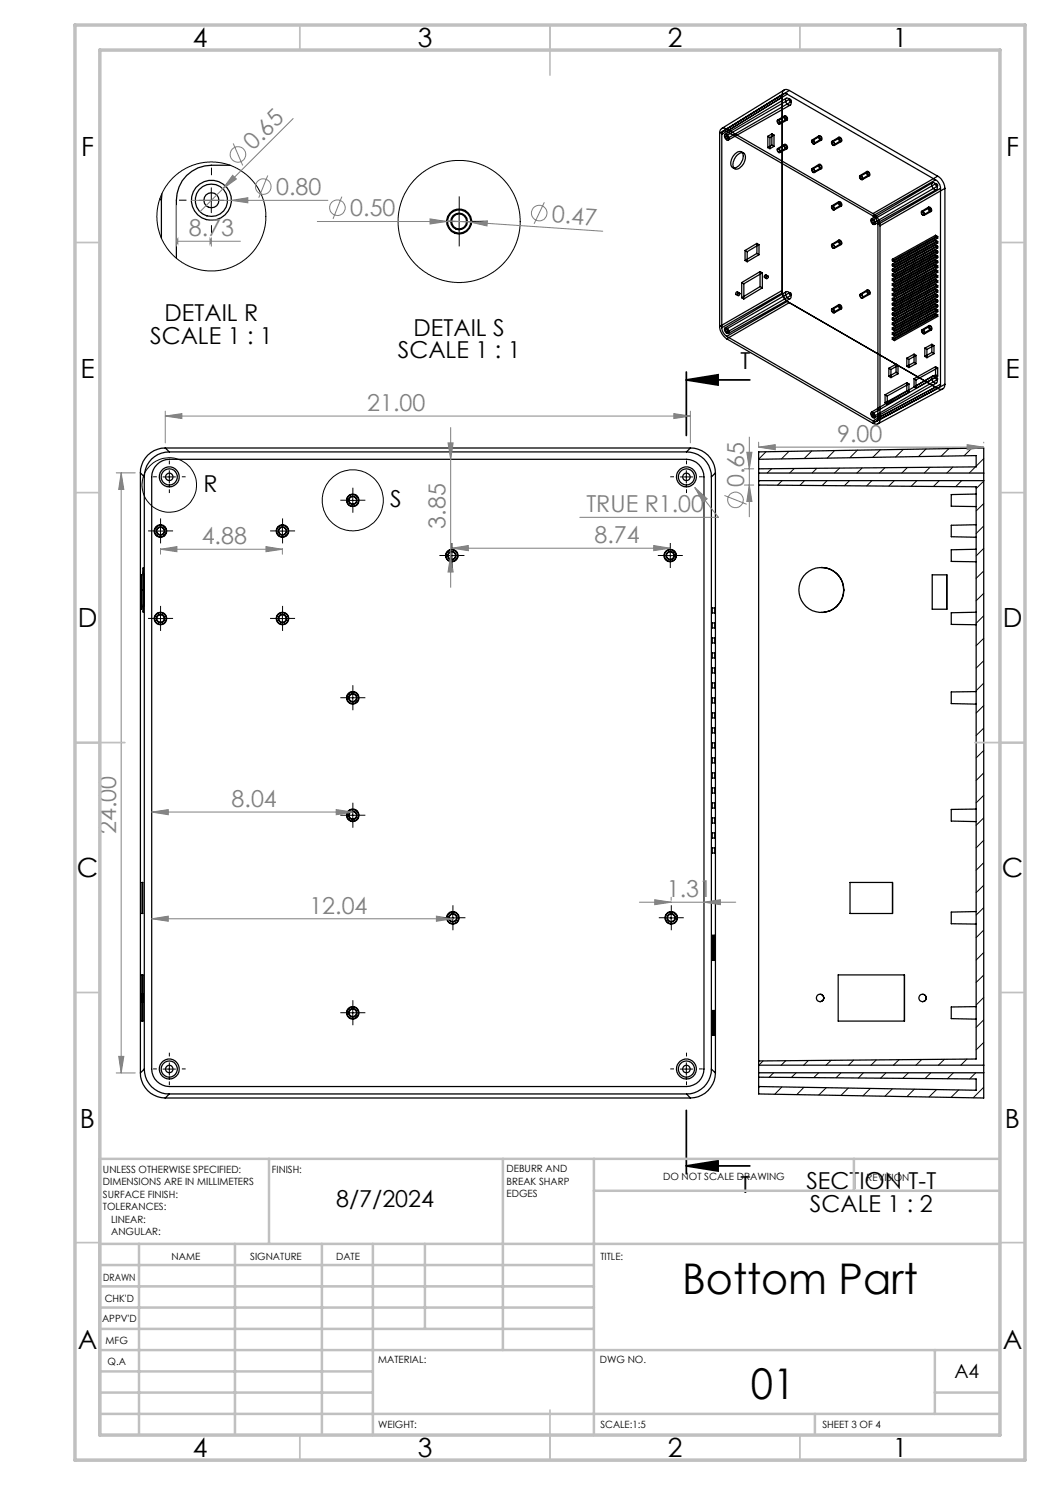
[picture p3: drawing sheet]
<svg xmlns="http://www.w3.org/2000/svg" width="210mm" height="297mm" viewBox="0 0 210 297" stroke-linecap="round" stroke-linejoin="round" font-family="sans-serif">
<g fill="none" stroke="#000" stroke-width=".25">
<path d="M156.4 18.9v39.2M156.4 18.9l-12.5 7.7M156.5 19.4l-12.1 7.5M156.5 19.4v39.2M156.7 18.8l-12.1 7.4M156.8 18l-12.5 7.7M157.2 19.6l-12.2 7.3M157.3 19.6a.98 .98 0 0 1 .7 1.5 .92 .92 0 0 1-.7-1.5zM157.4 18.8a.6 .6 0 0 0-.7 0 .6 .6 0 0 0-.2 .6M157.4 18.8l29.7 17.2M157.4 18.8l-12.1 7.5M157.9 18.1a.88 .88 0 0 0-1-.1 .88 .88 0 0 0-.5 .9"/>
<path d="M157.9 18.1l29.6 17.1M157.9 18.1l-12.6 7.7M157.9 19.8a.28 .28 0 0 1 .3 .2 .28 .28 0 0 1-.1 .4l-.2-.3zM157.9 19.8l-12.7 7.4M32 39.8l.3 .2M32.4 38.7l-.1 1.3M46 33.1h-3.7a7 7 0 0 0-7 6.9v11.6M143.9 26.6v38.7M144.4 26.9v38.6M145 26.9a.68 .68 0 0 1 .7 .4 .68 .68 0 0 1-.1 .7 .8 .8 0 0 1-.6-1.1zM145.2 27.2a.3 .3 0 0 1 .3 .2 .3 .3 0 0 1-.1 .3l-.2-.2zM145.3 25.8a.86 .86 0 0 0-1-.1 .86 .86 0 0 0-.4 .9"/>
<path d="M145.3 26.3a.6 .6 0 0 0-.7-.1 .6 .6 0 0 0-.2 .7M145.3 25.8l29.3 16.9M145.3 26.3l29.3 16.9M146.5 33.5l.5 .3M146.9 30.9a1.05 1.05 0 0 1 1.6-.3 2.4 2.4 0 0 1-1.8 3 1.13 1.13 0 0 1-.4-1.7zM147.3 31.1a1.05 1.05 0 0 1 1.6-.3 2.34 2.34 0 0 1-1.8 3 1.32 1.32 0 0 1-.2-1.9zM148.3 30.4l.4 .2M153.6 29.5l.4 .2M153.6 27.3v2.2M153.6 27.3l.4 .2M154 27.5v2.2M154.4 26.8l.4 .2"/>
<path d="M154.4 26.8v2.2M154.4 29l.4 .3M154.4 29l-.8 .5M154.4 26.8l-.8 .5M154.8 27v2.3M154.8 29.3l-.8 .4M154.8 27l-.8 .5M155.4 24.1a.43 .43 0 0 1 .6 .2 .43 .43 0 0 1-.1 .5l-.4-.2zM155.5 29.7a.46 .46 0 0 1 .5 .3 .46 .46 0 0 1-.1 .5 .58 .58 0 0 1-.4-.8zM155.5 29.9a.33 .33 0 0 1 .4 .1 .33 .33 0 0 1-.1 .4l-.2-.2zM155.5 24.2a.33 .33 0 0 1 .4 .1 .33 .33 0 0 1-.1 .4l-.2-.2zM156.9 28.9a.5 .5 0 0 1 .5 .3 .5 .5 0 0 1-.1 .6 .63 .63 0 0 1-.4-.9z"/>
<path d="M156.9 23.2a.5 .5 0 0 1 .5 .3 .5 .5 0 0 1-.1 .6 .63 .63 0 0 1-.4-.9zM156.9 23.2l-1.4 .8M156.9 28.9l-1.4 .8M157 29.1a.25 .25 0 0 1 .3 .1 .25 .25 0 0 1-.1 .4zM157 23.4a.25 .25 0 0 1 .3 .1 .25 .25 0 0 1-.1 .3zM157 23.3l-1.4 .8M157 29l-1.4 .8M157.3 23.8l-1.4 .9M157.3 29.6l-1.4 .8M157.4 24l-1.4 .8M157.4 29.7l-1.4 .8M158 21l-12.3 7"/>
<path d="M158.2 20.4l-12.7 7.3M162.4 33.7a.46 .46 0 0 1 .5 .3 .46 .46 0 0 1-.2 .5 .58 .58 0 0 1-.3-.8zM162.4 28a.46 .46 0 0 1 .5 .3 .46 .46 0 0 1-.2 .5 .58 .58 0 0 1-.3-.8zM162.4 28.1a.29 .29 0 0 1 .4 .2 .29 .29 0 0 1-.2 .4zM162.4 33.9a.29 .29 0 0 1 .4 .1 .29 .29 0 0 1-.2 .4zM163.7 27.2a.47 .47 0 0 1 .6 .2 .47 .47 0 0 1-.1 .6l-.4-.2zM163.7 32.9a.47 .47 0 0 1 .6 .2 .47 .47 0 0 1-.1 .7l-.4-.3zM163.8 32.9l-1.4 .8M163.8 27.2l-1.4 .8M163.9 27.3a.27 .27 0 0 1 .3 .2 .27 .27 0 0 1-.2 .3l-.2-.4zM163.9 33a.27 .27 0 0 1 .3 .2 .27 .27 0 0 1-.2 .3l-.2-.3zM163.9 27.3l-1.4 .8"/>
<path d="M163.9 33l-1.4 .8M164.2 27.8l-1.4 .9M164.2 33.5l-1.4 .9M164.3 33.7l-1.4 .8M164.3 28l-1.4 .8M166.3 28.4a.43 .43 0 0 1 .5 .1 .43 .43 0 0 1-.1 .6l-.4-.4zM166.4 28.4a.3 .3 0 0 1 .4 .2 .3 .3 0 0 1-.2 .4l-.2-.3zM167.7 27.5a.46 .46 0 0 1 .6 .2 .46 .46 0 0 1-.2 .6l-.3-.2zM167.8 27.4l-1.4 .9M167.9 27.6a.3 .3 0 0 1 .3 .2 .3 .3 0 0 1-.1 .3l-.2-.2zM167.9 27.6l-1.5 .8M168.2 28.1l-1.4 .9"/>
<path d="M168.3 28.3l-1.5 .8M171.9 35.2a.43 .43 0 0 1 .6 .2 .43 .43 0 0 1-.2 .5l-.4-.3zM172 35.2a.3 .3 0 0 1 .4 .2 .3 .3 0 0 1-.2 .4l-.2-.3zM173.3 34.4a.5 .5 0 0 1 .6 .2 .5 .5 0 0 1-.1 .6 .64 .64 0 0 1-.5-.8zM173.4 34.3l-1.4 .8M173.4 34.5a.29 .29 0 0 1 .4 .1 .29 .29 0 0 1-.1 .4l-.3-.3zM173.5 34.5l-1.5 .7M173.8 35l-1.4 .8M173.9 35.1l-1.5 .8M186.5 36.6a.86 .86 0 0 1 .8 .4 .86 .86 0 0 1 0 .9 .91 .91 0 0 1-.8-1.3zM186.5 36.5l-12.2 7.3M187.1 36a2.15 2.15 0 0 1 1 1.7"/>
<path d="M187.1 36l-12.5 7.2M187.2 36.7a.3 .3 0 0 1 .3 .2 .3 .3 0 0 1-.1 .3l-.2-.1zM187.2 36.7l-12.8 7.4M187.3 37.9l-12.4 7M187.5 37.2l-12.7 7.4M187.5 35.2a3.1 3.1 0 0 1 1.5 2.5M187.5 35.2l-12.9 7.5M188.1 37.7v39.2M188.1 37.7l-12.5 7.2M189 37.7v39.2M189 37.7l-13 7.5M32.3 40v7.6"/>
<path d="M147.2 58.9l.4 .2M147.2 58.5l.1-.1a.23 .23 0 0 1 .2 .3 .23 .23 0 0 1-.4 .1zM147.5 58.4l.4 .2M147.7 58.7l.1-.1a.29 .29 0 0 1 .1 .4 .29 .29 0 0 1-.3 .1zM148.3 59.5l.5 .3M148.3 56.5v3M148.3 56.5l.5 .3M148.8 56.8v3M149 52.1l.4 .2M149 50.1v2M149 50.1l.4 .2M149.4 50.3v2"/>
<path d="M151.4 48.7l.4 .2M151.4 48.7v2M151.4 50.7l.4 .2M151.4 50.7l-2.4 1.4M151.4 48.7l-2.4 1.4M151.8 48.9l-2.4 1.4M151.8 48.9v2M151.8 50.9l-2.4 1.4M152 54.3l-3.7 2.2M152 54.3l.5 .3M152 54.3v3M152 57.3l.5 .3"/>
<path d="M152 57.3l-3.7 2.2M152.5 54.6l-3.7 2.2M152.5 54.6v3M152.5 57.6l-3.7 2.2M152.9 55.5l.4 .2M153 55.1l.1-.1a.24 .24 0 0 1 .1 .3 .24 .24 0 0 1-.4 0zM153.2 55l.4 .2M153.4 55.3l.1-.1a.24 .24 0 0 1 .1 .4 .24 .24 0 0 1-.4 0zM156.4 58.1a3.1 3.1 0 0 0 1.5 2.4l-12.6 7.3M156.4 58.1l-12.5 7.2M156.5 58.6a2.15 2.15 0 0 0 .9 1.7M156.5 58.6l-12.1 6.9"/>
<path d="M157.1 58.5a.82 .82 0 0 1 1 .2 .82 .82 0 0 1 0 1 .9 .9 0 0 1-1-1.2zM157.2 58.3l-12.2 7.3M157.9 58.6a.29 .29 0 0 1 .3 .1 .29 .29 0 0 1 0 .4l-.3-.3zM157.9 58.5l-12.7 7.4M158 59.7l-12.3 7M158.2 59.1l-12.7 7.3M166.3 48.9a.43 .43 0 0 1 .5 .2 .43 .43 0 0 1-.1 .6l-.3-.2zM166.3 41.3a.43 .43 0 0 1 .5 .2 .43 .43 0 0 1-.1 .5l-.3-.2zM166.4 41.3a.29 .29 0 0 1 .4 .2 .29 .29 0 0 1-.2 .4zM166.4 49a.35 .35 0 0 1 .4 .2 .35 .35 0 0 1-.1 .4l-.3-.2zM167.7 40.4a.46 .46 0 0 1 .6 .2 .46 .46 0 0 1-.2 .6l-.3-.2zM167.8 48a.57 .57 0 0 1 .4 .9 .6 .6 0 0 1-.4-.9z"/>
<path d="M167.8 48l-1.4 .9M167.8 40.3l-1.4 .9M167.9 48.2a.28 .28 0 0 1 .3 .2 .28 .28 0 0 1-.1 .3l-.2-.2zM167.9 40.5a.27 .27 0 0 1 .3 .2 .27 .27 0 0 1-.2 .3l-.2-.4zM167.9 40.5l-1.5 .8M167.9 48.2l-1.5 .8M168.2 41l-1.4 .9M168.2 48.7l-1.4 .9M168.3 48.9l-1.5 .8M168.3 41.2l-1.5 .8M172 58.9a.43 .43 0 0 1 .5 .2 .43 .43 0 0 1-.1 .6l-.3-.3zM172 59a.33 .33 0 0 1 .4 .1 .33 .33 0 0 1 0 .4l-.3-.2z"/>
<path d="M173.4 58.1a.47 .47 0 0 1 .5 .2 .47 .47 0 0 1-.1 .6l-.3-.3zM173.4 58l-1.4 .8M173.5 58.1a.28 .28 0 0 1 .4 .2 .28 .28 0 0 1-.2 .4l-.2-.2zM173.5 58.1l-1.4 .8M173.8 58.7l-1.4 .8M174 58.8l-1.5 .8M174.3 43.8a.69 .69 0 0 1 .6 .4 .69 .69 0 0 1-.1 .7 .79 .79 0 0 1-.5-1.1zM174.4 44.1a.27 .27 0 0 1 .4 .2 .27 .27 0 0 1-.2 .3l-.2-.4zM174.6 42.7a2.85 2.85 0 0 1 1.4 2.5M174.6 43.2a2.14 2.14 0 0 1 1 1.7M175.6 44.9v38.7M176 45.2v38.6"/>
<path d="M178.5 51.9v.3M178.5 52.8v.4M178.5 53.8v.3M178.5 54.8v.3M178.5 55.8v.3M178.5 56.8v.3M178.5 57.7v.4M178.5 58.7v.4M178.5 59.7v.3M178.5 55.8l.4 .2M178.5 52.2l.4 .2M178.5 53.2l.4 .2"/>
<path d="M178.5 58.1l.4 .2M178.5 57.7l.4 .3M178.5 57.1l.4 .2M178.5 59.7l.4 .2M178.5 56.1l.4 .3M178.5 55.1l.4 .3M178.5 54.8l.4 .3M178.5 56.8l.4 .2M178.5 54.1l.4 .3M178.5 53.8l.4 .3M178.5 52.8l.4 .3M178.5 51.9l.4 .2"/>
<path d="M178.5 59.1l.4 .2M178.5 58.7l.4 .3M178.9 52.1v.3M178.9 53.1v.3M178.9 54.1v.3M178.9 55.1v.3M178.9 56v.4M178.9 57v.3M178.9 58v.3M178.9 59v.3M178.9 59.9v.4M184.3 42.3a.43 .43 0 0 1 .5 .2 .43 .43 0 0 1-.1 .6l-.3-.2z"/>
<path d="M184.4 42.4a.35 .35 0 0 1 .3 .2 .35 .35 0 0 1 0 .4l-.3-.2zM185.7 41.5a.5 .5 0 0 1 .5 .2 .5 .5 0 0 1 0 .6 .64 .64 0 0 1-.5-.8zM185.7 41.4l-1.4 .9M185.8 41.6a.3 .3 0 0 1 .3 .2 .3 .3 0 0 1 0 .3l-.3-.2zM185.8 41.6l-1.4 .8M186.1 42.1l-1.4 .9M186.2 42.3l-1.4 .8M187.1 47.1v.3M187.1 48v.4M187.1 49v.4M187.1 50v.3M187.1 51v.3"/>
<path d="M187.1 52v.3M187.1 52.9v.4M187.1 53.9v.3M187.1 54.9v.3M187.1 55.9v.3M187.1 56.8v.4M187.1 57.8v.4M187.1 58.8v.3M187.1 59.8v.3M187.1 47.1l-8.6 4.8M187.1 47.4l-8.6 4.8M187.1 48l-8.6 4.8"/>
<path d="M187.1 59.8l.4 .2M187.1 58.8l.4 .3M187.1 57.8l.4 .3M187.1 57.2l.4 .2M187.1 56.8l.4 .3M187.1 56.2l.4 .2M187.1 59.1l.4 .3M187.1 55.9l.4 .2M187.1 58.2l.4 .2M187.1 54.9l.4 .2M187.1 54.2l.4 .3M187.1 48.4l-8.6 4.8"/>
<path d="M187.1 49l-8.6 4.8M187.1 53.9l.4 .2M187.1 49.4l-8.6 4.7M187.1 50l-8.6 4.8M187.1 50.3l-8.6 4.8M187.1 51l-8.6 4.8M187.1 51.3l-8.6 4.8M187.1 52l-8.6 4.8M187.1 52.9l.4 .3M187.1 53.3l.4 .2M187.1 52.3l.4 .2M187.1 52l.4 .2"/>
<path d="M187.1 51.3l.4 .2M187.1 51l.4 .2M187.1 50.3l.4 .2M187.1 50l.4 .2M187.1 49l.4 .2M187.1 48.4l.4 .2M187.1 48l.4 .3M187.1 47.4l.4 .2M187.1 47.1l.4 .2M187.1 55.2l.4 .3M187.1 49.4l.4 .2M187.1 52.3l-8.6 4.8"/>
<path d="M187.1 53.3l-8.6 4.8M187.1 52.9l-8.6 4.8M187.1 53.9l-8.6 4.8M187.1 54.2l-8.6 4.9M187.1 54.9l-8.6 4.8M187.1 55.2l-8.6 4.8M187.1 55.9l-8.6 4.8M187.1 56.2l-8.6 4.8M187.1 56.8l-8.6 4.9M187.1 57.2l-8.6 4.8M187.1 57.8l-8.6 4.8M187.1 58.2l-8.6 4.8"/>
<path d="M187.1 58.8l-8.6 4.8M187.1 59.1l-8.6 4.9M187.1 59.8l-8.6 4.8M187.5 47.3v.3M187.5 48.3v.3M187.5 49.2v.4M187.5 50.2v.3M187.5 51.2v.3M187.5 52.2v.3M187.5 53.2v.3M187.5 54.1v.4M187.5 55.1v.4"/>
<path d="M187.5 56.1v.3M187.5 57.1v.3M187.5 58.1v.3M187.5 59.1v.3M187.5 59.1l-8.6 4.7M187.5 59.4l-8.6 4.8M187.5 58.4l-8.6 4.8M187.5 58.1l-8.6 4.8M187.5 57.4l-8.6 4.8M187.5 57.1l-8.6 4.8M187.5 56.4l-8.6 4.8M187.5 56.1l-8.6 4.8"/>
<path d="M187.5 55.5l-8.6 4.8M187.5 55.1l-8.6 4.8M187.5 54.1l-8.6 4.9M187.5 53.5l-8.6 4.8M187.5 53.2l-8.6 4.8M187.5 52.5l-8.6 4.8M187.5 52.2l-8.6 4.8M187.5 51.5l-8.6 4.9M187.5 51.2l-8.6 4.8M187.5 50.5l-8.6 4.9M187.5 50.2l-8.6 4.9M187.5 49.6l-8.6 4.8"/>
<path d="M187.5 49.2l-8.6 4.9M187.5 48.6l-8.6 4.8M187.5 48.3l-8.6 4.8M187.5 47.6l-8.6 4.8M187.5 47.3l-8.6 4.8M187.5 54.5l-8.6 4.8M143.9 65.3a3.2 3.2 0 0 0 1.4 2.5M144.4 65.5a2.14 2.14 0 0 0 .9 1.8M145 65.6a.68 .68 0 0 1 .7 .3 .68 .68 0 0 1-.1 .8 .78 .78 0 0 1-.6-1.1zM145.2 65.9a.27 .27 0 0 1 .3 .2 .27 .27 0 0 1-.2 .3l-.2-.4zM145.3 67.3l29.3 16.9M145.3 67.8l29.3 16.9"/>
<path d="M157.4 60.3l30.1 17.4a.88 .88 0 0 0 1 .1 .88 .88 0 0 0 .5-.9M157.4 60.3l-12.1 7M166.4 61.8a.52 .52 0 0 1 .5 .2 .52 .52 0 0 1-.1 .6 .56 .56 0 0 1-.4-.8zM166.4 61.9a.3 .3 0 0 1 .4 .2 .3 .3 0 0 1-.2 .3l-.2-.2zM167.8 60.9a.5 .5 0 0 1 .5 .3 .5 .5 0 0 1-.2 .6 .65 .65 0 0 1-.3-.9zM167.8 60.9l-1.4 .9M167.9 61.1a.3 .3 0 0 1 .3 .2 .3 .3 0 0 1-.1 .3l-.2-.2zM167.9 61.1l-1.5 .8M168.2 61.6l-1.4 .8M168.3 61.8l-1.5 .8M177 78.9l.4 .3M177 78.9v1.7"/>
<path d="M177.4 79.2v1.7M177.8 75.3l.4 .2M177.8 73.7l.4 .2M177.8 73.7v1.6M178.2 73.9v1.6M178.5 60.7v.3M178.5 61.7v.3M178.5 62.6v.4M178.5 63.6v.4M178.5 64.6v.3M178.5 65.6v.3M178.5 66.6v.3"/>
<path d="M178.5 67.6v.3M178.5 65.9l.4 .2M178.5 67.9l.4 .2M178.5 67.6l.4 .2M178.5 66.6l.4 .2M178.5 64.9l.4 .3M178.5 65.6l.4 .2M178.5 64.6l.4 .2M178.5 64l.4 .2M178.5 66.9l.4 .2M178.5 63.6l.4 .2M178.5 63l.4 .2"/>
<path d="M178.5 62.6l.4 .3M178.5 62l.4 .2M178.5 61.7l.4 .2M178.5 61l.4 .2M178.5 60.7l.4 .2M178.5 60l.4 .3M178.9 60.9v.3M178.9 61.9v.3M178.9 62.9v.3M178.9 63.8v.4M178.9 64.8v.4M178.9 65.8v.3"/>
<path d="M178.9 66.8v.3M178.9 67.8v.3M179.2 72.8l.4 .3M179.2 74.5l.4 .3M179.2 72.8l-1.4 .9M179.2 74.5l-1.4 .8M179.2 72.8v1.7M179.6 73.1l-1.4 .8M179.6 73.1v1.7M179.6 74.8l-1.4 .7M181.4 76.5l.4 .3M181.4 78.2l.4 .2"/>
<path d="M181.4 73.3l.4 .2M181.4 71.6l.4 .3M181.4 71.6v1.7M181.4 76.5v1.7M181.4 78.2l-4.4 2.4M181.4 76.5l-4.4 2.4M181.8 78.4l-4.4 2.5M181.8 76.8l-4.4 2.4M181.8 71.9v1.6M181.8 76.8v1.6M182.8 70.8l.4 .3M182.8 72.5l.4 .2"/>
<path d="M182.8 75.7l.4 .3M182.8 77.4l.4 .2M182.8 70.8v1.7M182.8 75.7v1.7M182.8 70.8l-1.4 .8M182.8 72.5l-1.4 .8M183.2 71.1l-1.4 .8M183.2 71.1v1.6M183.2 76v1.6M183.2 72.7l-1.4 .8M184.3 66a.43 .43 0 0 1 .6 .2 .43 .43 0 0 1-.2 .6l-.3-.3zM184.4 66.1a.31 .31 0 0 1 .4 .2 .31 .31 0 0 1-.1 .4l-.2-.2z"/>
<path d="M185 69.6l.4 .3M185 71.3l.4 .2M185 69.6v1.7M185.4 69.9v1.6M185.8 65.1a.5 .5 0 0 1 .5 .3 .5 .5 0 0 1-.1 .6 .63 .63 0 0 1-.4-.9zM185.8 65.1l-1.4 .9M185.8 65.3a.25 .25 0 0 1 .4 .1 .25 .25 0 0 1-.1 .4zM185.9 65.3l-1.4 .8M186.2 65.8l-1.4 .8M186.3 66l-1.4 .8M186.4 68.9l.4 .2M186.4 70.5l.4 .2"/>
<path d="M186.4 68.9l-1.4 .7M186.4 70.5l-1.4 .8M186.4 68.9v1.6M186.5 75.2a.88 .88 0 0 1 .8 .5 .88 .88 0 0 1 0 .9 .95 .95 0 0 1-.8-1.4zM186.5 75.2l-12.2 7.2M186.8 69.1l-1.4 .8M186.8 69.1v1.6M186.8 70.7l-1.4 .8M187.1 60.8v.3M187.1 61.7v.4M187.1 62.7v.3M187.1 73.3v1.7"/>
<path d="M187.1 75l.4 .2M187.1 73.3l.4 .3M187.1 62.7l.4 .3M187.1 63l.4 .3M187.1 62.1l.4 .2M187.1 61.7l.4 .3M187.1 60.8l.4 .2M187.1 61.1l.4 .2M187.1 60.1l.4 .3M187.1 60.1l-8.6 4.8M187.1 60.8l-8.6 4.8M187.1 61.1l-8.6 4.8"/>
<path d="M187.1 61.7l-8.6 4.9M187.1 62.1l-8.6 4.8M187.1 62.7l-8.6 4.9M187.1 63l-8.6 4.9M187.1 73.3l-4.3 2.4M187.1 75l-4.3 2.4M187.1 75.5a.28 .28 0 0 1 .4 .1 .28 .28 0 0 1-.1 .3zM187.2 75.4l-12.8 7.4M187.3 76.6l-12.4 7M187.5 75.9l-12.7 7.4M187.5 75.2l-4.3 2.4M187.5 60v.4"/>
<path d="M187.5 61v.3M187.5 62v.3M187.5 63v.3M187.5 73.6v1.6M187.5 73.6l-4.3 2.4M187.5 63l-8.6 4.8M187.5 63.3l-8.6 4.8M187.5 62l-8.6 4.8M187.5 61.3l-8.6 4.8M187.5 61l-8.6 4.8M187.5 60l-8.6 4.8M187.5 60.4l-8.6 4.8"/>
<path d="M187.5 62.3l-8.6 4.8M187.8 77.5l-13.2 7.2M188.1 76.9a.6 .6 0 0 1-.3 .6 .6 .6 0 0 1-.7-.1l-12.5 6.8M188.1 76.9l-12.5 6.7M188.5 77.8l-12.9 7M189 76.9l-13 6.9M28.1 94.6l.8 .8M28.1 94.6v120M28.9 95.4v118.4M31.4 92.9a3.5 3.5 0 0 1 2.5-1h103.4a3.6 3.6 0 0 1 3.5 3.5v118.4a3.5 3.5 0 0 1-3.5 3.5h-103.4a3.6 3.6 0 0 1-3.6-3.5v-118.4a3.5 3.5 0 0 1 1.1-2.5zM33.1 89.6a4.9 4.9 0 0 0-5 5M33.1 89.6l.8 .8"/>
<path d="M33.1 89.6h105M33.9 90.4a4.9 4.9 0 0 0-5 5M33.9 90.4h103.4M137.3 90.4a4.9 4.9 0 0 1 5 5M138.1 89.6a5 5 0 0 1 5 5M138.1 89.6l-.8 .8M142.3 95.4v118.4M143.1 94.6l-.8 .8M143.1 94.6v120M151.7 94.6v1.5M151.7 91.9v1.9M151.7 96.1h45"/>
<path d="M151.7 94.6h45M151.7 91.9v-1.5l45-.8v5M151.7 93.8v.8M151.7 96.1v116.9M151.7 91.9l43.5-.8v2.3l-43.5 .4M151.7 97l43.5 .4v114.4l-43.5 .4M174.2 82.5a.64 .64 0 0 1 .7 .3 .64 .64 0 0 1-.1 .8 .81 .81 0 0 1-.6-1.1zM174.4 82.8a.29 .29 0 0 1 .4 .1 .29 .29 0 0 1-.1 .4l-.3-.2zM175.6 83.6a.6 .6 0 0 1-.3 .6 .6 .6 0 0 1-.7 0M176 83.8a.87 .87 0 0 1-.4 .9 .87 .87 0 0 1-1 0M177 80.6l.4 .3M195.2 98.8l-4.9 .1v2.3l4.9 .1"/>
<path d="M196.7 94.6v1.5M196.7 96.1v116.9M28.2 115l.1 6.8zM28.6 113.5v9zM164.3 113.5a4.5 4.5 0 0 1 4.4 4.5M168.7 118a4.4 4.4 0 0 1-4.4 4.5M186.4 115h3l-.1 6.8h-2.9zM195.2 109.9l-4.9 .1v2.3l4.9 .1M195.2 104.9l-4.9 .2v2.2l4.9 .2M142.5 121.6h.5v1h-.5zM142.5 124.6h.5v1h-.5zM142.5 127.6h.5v1h-.5z"/>
<path d="M142.5 130.6h.5v1h-.5zM142.5 133.6h.5v1h-.5zM142.5 136.6h.5v1h-.5zM142.5 139.6h.5v1h-.5zM195.2 138.3l-4.9 .1v2.3l4.9 .1M195.2 122.4l-4.9 .2v2.3l4.9 .1M142.5 142.6h.5v1h-.5zM142.5 145.6h.5v1h-.5zM142.5 148.6h.5v1h-.5zM142.5 151.6h.5v1h-.5zM142.5 154.6h.5v1h-.5zM142.5 157.6h.5v1h-.5z"/>
<path d="M28.4 176.5h.1v6.2h-.1zM142.5 160.6h.5v1h-.5zM142.5 163.6h.5v1h-.5zM142.5 166.6h.5v1h-.5zM142.5 169.6h.5v1h-.5zM170 176.5h8.5v6.2h-8.5zM195.2 161.8l-4.9 .1v2.3l4.9 .1M28.3 198.9v1.4zM28.4 195h.2v9.2h-.2zM28.6 198.9v1.4zM142.4 187.1l.1 5zM142.6 187.1h.1v5h-.1z"/>
<path d="M142.8 187.1h.1v5h-.1zM164 198.9a.74 .74 0 0 1 .7 .7 .74 .74 0 0 1-.7 .7M167.6 195h13.3v9.2h-13.3zM180.9 195v9.2M184.5 198.9a.74 .74 0 0 1 .7 .7 .74 .74 0 0 1-.7 .7M195.2 182.3l-4.9 .1v2.3l4.9 .1M28.1 214.6a5 5 0 0 0 5 5M28.9 213.8a4.9 4.9 0 0 0 5 5M28.9 213.8l-.8 .8M33.1 219.6h105M33.9 218.8l-.8 .8M33.9 218.8h103.4"/>
<path d="M137.3 218.8l.8 .8M142.3 213.8a4.9 4.9 0 0 1-5 5M142.3 213.8l.8 .8M142.4 202.1h.2v5h-.2zM142.7 202.1h.3v5h-.3zM143.1 214.6a5.1 5.1 0 0 1-5 5M151.7 213v1.6M151.7 215.4v1.9M151.7 214.6h45M151.7 213h45M151.7 214.6v.8M151.7 215.4l43.5 .4v2.2l-43.5-.7"/>
<path d="M195.2 201.3l-4.9 .1v2.3l4.9 .1M196.7 213v1.6M196.7 214.6v5l-45-.8v-1.5"/>
<circle cx="42.3" cy="40.1" r="3.2"/>
<circle cx="42.3" cy="40.1" r="1.51"/>
<circle cx="42.3" cy="40.1" r="4"/>
<circle cx="91.8" cy="44.3" r="1.51"/>
<circle cx="91.8" cy="44.3" r="1.66"/>
<circle cx="91.8" cy="44.3" r="2.51"/>
<circle cx="91.8" cy="44.3" r="2.32"/>
<circle cx="33.8" cy="95.4" r="1.62"/>
<circle cx="33.9" cy="95.4" r=".74"/>
<circle cx="33.9" cy="95.4" r="1.99"/>
<circle cx="137.3" cy="95.4" r=".75"/>
<circle cx="137.3" cy="95.4" r="1.62"/>
<circle cx="137.3" cy="95.4" r="1.99"/>
<circle cx="32.1" cy="106.2" r=".75"/>
<circle cx="32.1" cy="106.2" r="1.24"/>
<circle cx="32.1" cy="106.2" r="1.16"/>
<circle cx="32.1" cy="106.2" r=".84"/>
<circle cx="56.5" cy="106.2" r=".74"/>
<circle cx="56.5" cy="106.2" r=".83"/>
<circle cx="56.5" cy="106.2" r="1.25"/>
<circle cx="56.5" cy="106.2" r="1.16"/>
<circle cx="70.5" cy="100.1" r=".75"/>
<circle cx="70.6" cy="100.1" r="1.17"/>
<circle cx="70.6" cy="100.1" r="1.24"/>
<circle cx="70.6" cy="100.1" r=".84"/>
<circle cx="90.4" cy="111.1" r="1.16"/>
<circle cx="90.4" cy="111.1" r="1.24"/>
<circle cx="90.4" cy="111.1" r=".75"/>
<circle cx="90.4" cy="111.1" r=".84"/>
<circle cx="134" cy="111.1" r="1.16"/>
<circle cx="134" cy="111.1" r="1.24"/>
<circle cx="134" cy="111.1" r=".75"/>
<circle cx="134" cy="111.1" r=".84"/>
<circle cx="164.3" cy="118" r="4.5"/>
<circle cx="32.1" cy="123.7" r=".75"/>
<circle cx="32.1" cy="123.7" r="1.17"/>
<circle cx="32.1" cy="123.7" r=".83"/>
<circle cx="32.1" cy="123.7" r="1.24"/>
<circle cx="56.5" cy="123.7" r=".74"/>
<circle cx="56.5" cy="123.7" r=".82"/>
<circle cx="56.5" cy="123.7" r="1.18"/>
<circle cx="56.5" cy="123.7" r="1.25"/>
<circle cx="70.5" cy="139.6" r="1.25"/>
<circle cx="70.5" cy="139.6" r=".84"/>
<circle cx="70.6" cy="139.6" r=".76"/>
<circle cx="70.6" cy="139.6" r="1.16"/>
<circle cx="70.5" cy="163.1" r="1.25"/>
<circle cx="70.6" cy="163.1" r=".76"/>
<circle cx="70.6" cy="163.1" r="1.16"/>
<circle cx="70.6" cy="163.1" r=".84"/>
<circle cx="90.6" cy="183.6" r="1.17"/>
<circle cx="90.6" cy="183.6" r=".74"/>
<circle cx="90.6" cy="183.6" r=".83"/>
<circle cx="90.6" cy="183.6" r="1.25"/>
<circle cx="134.2" cy="183.6" r=".74"/>
<circle cx="134.3" cy="183.6" r="1.18"/>
<circle cx="134.3" cy="183.6" r=".83"/>
<circle cx="134.3" cy="183.6" r="1.25"/>
<circle cx="164" cy="199.6" r=".75"/>
<circle cx="184.5" cy="199.6" r=".75"/>
<circle cx="33.8" cy="213.8" r="1.62"/>
<circle cx="33.9" cy="213.8" r=".74"/>
<circle cx="33.9" cy="213.8" r="1.99"/>
<circle cx="70.5" cy="202.6" r="1.25"/>
<circle cx="70.5" cy="202.6" r=".75"/>
<circle cx="70.5" cy="202.6" r=".84"/>
<circle cx="70.6" cy="202.6" r="1.16"/>
<circle cx="137.3" cy="213.8" r=".75"/>
<circle cx="137.3" cy="213.8" r="1.62"/>
<circle cx="137.3" cy="213.8" r="1.99"/>
</g>
<g fill="none" stroke="#000" stroke-width=".2">
<path d="M42.3 37.6v4.9M39.8 40.1h5M89.3 44.3h5M91.8 41.8v5M32.6 95.4h2.5M33.9 94.1v2.5M70.6 98.8v2.5M136 95.4h2.5M137.3 94.1v2.5M151.9 96.1l-.2 .2M153.2 90.3l-1.5 1.5M154.3 93.7l-.9 .9"/>
<path d="M156.4 96.1l-.9 .9M157.8 90.3l-1.5 1.5M158.9 93.7l-1 .9M160.9 96.1l-.9 1M162.3 90.2l-1.5 1.5M163.4 93.7l-1 .9M165.4 96.1l-1 1M166.9 90.1l-1.5 1.5M167.9 93.6l-1 1M169.9 96.1l-1 1.1M171.5 90l-1.5 1.5M172.4 93.6l-1 1"/>
<path d="M174.4 96.1l-1.1 1.1M176.1 90l-1.5 1.5M177 93.6l-1.1 1M178.9 96.1l-1.1 1.1M180.7 89.9l-1.6 1.5M181.5 93.5l-1.1 1.1M183.4 96.1l-1.2 1.2M185.2 89.8l-1.5 1.5M186 93.4l-1.1 1.2M187.9 96.1l-1.2 1.2M189.8 89.7l-1.6 1.5M190.6 93.4l-1.2 1.2"/>
<path d="M192.3 96.1l-1.2 1.2M194.3 89.6l-1.5 1.6M195.1 93.4l-1.2 1.2M196.7 91.7l-1.5 1.5M196.7 96.2l-1.5 1.5M30.8 106.2h2.5M32.1 104.9v2.6M55.2 106.2h2.5M56.5 104.9v2.6M69.3 100.1h2.5M89.1 111.1h2.5M90.4 109.9v2.5"/>
<path d="M132.8 111.1h2.5M134.1 109.9v2.5M196.7 100.7l-1.5 1.5M196.7 105.2l-1.5 1.5M196.7 109.7l-1.5 1.5M196.7 114.2l-1.5 1.5M196.7 118.7l-1.5 1.5M30.8 123.7h2.5M32.1 122.4v2.6M55.2 123.7h2.5M56.5 122.4v2.6M69.3 139.6h2.5"/>
<path d="M70.6 138.3v2.5M196.7 123.2l-1.5 1.5M196.7 127.7l-1.5 1.4M196.7 132.1l-1.5 1.5M196.7 136.6l-1.5 1.5M196.7 141.1l-1.5 1.5M196.7 145.6l-1.5 1.5M196.7 150.1l-1.5 1.5M196.7 154.6l-1.5 1.5M196.7 159.1l-1.5 1.5M69.3 163.1h2.5M70.6 161.8v2.5"/>
<path d="M196.7 163.6l-1.5 1.5M196.7 168.1l-1.5 1.5M196.7 172.5l-1.5 1.6M196.7 177.1l-1.5 1.4M89.3 183.6h2.5M90.6 182.3v2.5M133 183.6h2.5M134.2 182.3v2.5M196.7 181.5l-1.5 1.5M196.7 186l-1.5 1.5M196.7 190.5l-1.5 1.5M196.7 195l-1.5 1.5"/>
<path d="M196.7 199.5l-1.5 1.5M32.6 213.8h2.5M33.9 212.5v2.5M69.3 202.6h2.5M70.6 201.3v2.5M136 213.8h2.5M137.3 212.5v2.5M152 217.3l-.3 .3M152.6 212.2l-.8 .8M154.7 214.6l-.9 .8M156.4 217.4l-1.5 1.5M157.2 212.1l-1 .9"/>
<path d="M159.2 214.6l-.9 .9M160.8 217.4l-1.5 1.5M161.7 212.1l-1 .9M163.7 214.6l-.9 .9M165.2 217.6l-1.4 1.4M166.2 212.1l-1 .9M168.2 214.6l-1 .9M169.7 217.6l-1.5 1.5M170.7 212l-1 1M172.7 214.6l-1 1M174.1 217.7l-1.5 1.5M175.3 212l-1.1 1"/>
<path d="M177.2 214.6l-1.1 1M178.5 217.8l-1.5 1.4M179.8 211.9l-1.1 1.1M181.7 214.6l-1.1 1.1M182.9 217.8l-1.5 1.5M184.3 211.9l-1.1 1.1M186.2 214.6l-1.2 1.1M187.3 217.9l-1.5 1.5M188.9 211.9l-1.2 1.1M190.7 214.6l-1.2 1.2M191.7 218l-1.5 1.5M193.4 211.8l-1.2 1.2"/>
<path d="M195.2 214.6l-1.3 1.2M196.7 204l-1.5 1.5M196.7 208.5l-1.5 1.5M196.7 213h-.1M196.7 217.4l-2.1 2.2"/>
<circle cx="42.3" cy="43.3" r="10.9"/>
<circle cx="91.8" cy="44.3" r="12.2"/>
<circle cx="33.8" cy="97" r="5.5"/>
<circle cx="70.6" cy="100.1" r="6.1"/>
</g>
<g fill="none" stroke="#808080" stroke-width=".2">
<path d="M46.5 35.1l.8 .7-2.7 2zM46.6 28.7l1.9 4.4M53.6 35.1l-1.8 4.4M58.6 23.7l-18.6 18.6M68.4 39.3l-1.8 4.5M35.3 41.1v8.1M35.3 48.3h12.8M35.6 47.8v1l-.3-.5zM38.3 40.1h27.3M42 47.8l.3 .5-.3 .5zM42.3 47.6v1.6M46.3 40.1l3.3-.6v1.1z"/>
<path d="M63.5 44.3h30.8M86 43.8l3.3 .5-3.3 .5zM89.5 44.1l31 2.1M94.2 44.4l3.3-.2-.1 1zM108.9 40.5l-2.1 4.3M23.2 94.6h3.9M24.2 94.6l.6 3.3h-1.1zM24.2 94.6v120M33.1 83.2l3.3-.5v1zM33.1 82.2v6.4M33.1 83.2h105M89.6 88.6h1l-.5 3.3z"/>
<path d="M90.1 85.5v32M134.8 82.7l3.3 .5-3.3 .5zM138.1 82.2v6.4M139 97.5l2.4 2.3-.8 .6zM139 97.5l4.7 6h-27.7M144.9 99.1l4.4 1.8M148.9 93.8h1.8M148.9 97h1.8M149.4 90.4h1l-.5 3.4zM149.9 97l.5 3.3h-1zM149.9 87.4v16M151.7 89.4l3.3-.5v1.1z"/>
<path d="M151.7 88.4v1M151.7 89.4h45M193.4 88.9l3.3 .5-3.3 .6zM196.7 88.4v.2M32.1 109.9l3.3-.6v1zM32.1 109.7v1.1M32.1 109.9h24.4M53.2 109.3l3.3 .6-3.3 .4zM56.5 109.7v1.1M90.1 111.1l.5 3.3h-1zM90.4 109.6l3.3-.5v1zM90.4 109.6h43.7"/>
<path d="M130.7 109.1l3.4 .5-3.4 .5zM30.3 162.4l3.4-.5v1zM30.3 162.4h40.3M67.2 161.9l3.4 .5-3.4 .5zM131 179.9l3.2 .5-3.2 .5zM134.2 179.5v.6M30.3 183.8l3.4-.6v1.1zM30.3 183.8h60.3M87.3 183.2l3.3 .6-3.3 .5zM127.9 180.4h19.2M140.8 180.4l3.3-.5v1zM23.2 214.6h3.9"/>
<path d="M23.7 211.3h1.1l-.6 3.3z"/>
<circle cx="47.6" cy="30.9" r="1.56"/>
<circle cx="52.7" cy="37.3" r="1.56"/>
<circle cx="67.5" cy="41.5" r="1.55"/>
<circle cx="107.8" cy="42.6" r="1.55"/>
<circle cx="147.1" cy="100" r="1.55"/>
</g>
<path d="M137.3 76l6.3-1v2zM137.3 76h12.7M137.3 74.4v12.7M137.3 233.2l6.3-1v2zM137.3 222.1v12.7M137.3 233.2h12.7" fill="none" stroke="#000" stroke-width=".35"/>
<g fill="none" stroke="#000" stroke-width=".2" stroke-dasharray="15.2 1.3 1.3 1.3" stroke-linecap="butt">
<path d="M42.3 35v-1.5M37.3 40h-1.5M42.3 45v1.5M47.3 40h1.5M89.3 44.3h-2.5M91.8 41.8v-2.5M91.8 46.8v2.5M94.3 44.3h2.5M31.4 95.4h-.8M33.9 92.9v-.8M33.9 97.9v.7M36.4 95.4h.7"/>
<path d="M70.6 98.8v-1.3M134.8 95.4h-.7M137.3 92.9v-.8M137.3 97.9v.7M139.8 95.4h.8M30.9 106.2h-1.3M32.1 104.9v-1.2M32.1 107.4v1.3M33.4 106.2h1.2M55.3 106.2h-1.3M56.5 104.9v-1.2M56.5 107.4v1.3"/>
<path d="M57.8 106.2h1.2M69.3 100h-1.2M70.6 101.3v1.2M71.8 100h1.3M89.1 111.1h-1.2M90.4 109.8v-1.2M90.4 112.3v1.3M91.6 111.1h1.3M132.8 111.1h-1.2M134.1 109.8v-1.2M134.1 112.3v1.3M135.3 111.1h1.3"/>
<path d="M30.9 123.7h-1.3M32.1 122.4v-1.2M32.1 124.9v1.3M33.4 123.7h1.2M55.3 123.7h-1.3M56.5 122.4v-1.2M56.5 124.9v1.3M57.8 123.7h1.2M69.3 139.5h-1.2M70.6 138.3v-1.3M71.8 139.5h1.3M70.6 140.8v1.2"/>
<path d="M69.3 163h-1.2M70.6 161.8v-1.3M70.6 164.3v1.2M71.8 163h1.3M89.3 183.5h-1.2M90.6 182.3v-1.3M90.6 184.8v1.2M91.8 183.5h1.3M133 183.5h-1.2M134.3 182.3v-1.3M134.3 184.8v1.2M135.5 183.5h1.3"/>
<path d="M31.4 213.8h-.8M33.9 211.3v-.8M33.9 216.3v.7M36.4 213.8h.7M69.3 202.5h-1.2M70.6 201.3v-1.3M70.6 203.8v1.2M71.8 202.5h1.3M134.8 213.8h-.7M137.3 211.3v-.8M137.3 216.3v.7M139.8 213.8h.8"/>
</g>
<g fill="none" stroke="#c0c0c0" stroke-width=".35">
<path d="M60 5v5M110 5v10M160 5v5M15 48.5h5M200 48.5h5M15 98.5h5M200 98.5h5M15 148.5h10M195 148.5h10M15 198.5h5M200 198.5h5M15 248.5h5"/>
<path d="M200 248.5h5M60 287v5M110 282v10M160 287v5"/>
</g>
<g fill="none" stroke="#c0c0c0" stroke-width=".5">
<path d="M53.8 231.8v17M100.6 231.8v38.2M118.8 231.8v55.2M118.8 238.2h81.2M170.8 231.8v6.4M200 231.8h-180v55.2M20 248.8h180M20 257.3h98.8M20 253h98.8M27.8 248.8v38.2M47 248.8v38.2M64.4 248.8v38.2"/>
<path d="M74.6 248.8v38.2M85 248.8v17M20 265.8h98.8M20 261.5h98.8M20 278.5h54.6M20 274.3h54.6M20 270h180M187 278.5h13M187 270v12.8M20 282.8h180M163 282.8v4.2"/>
</g>
<path d="M15 5h190v287h-190zM20 10h180v277h-180z" fill="none" stroke="#c0c0c0" stroke-width=".7"/>
<path d="M137.3 76l6.3-1v2zM137.3 233.2l6.3-1v2z" fill="#000"/>
<g fill="#808080">
<path d="M86 43.8l3.3 .5-3.3 .5z"/>
<path d="M46.5 35.1l.8 .7-2.7 2z"/>
<path d="M94.2 44.4l3.3-.2-.1 1z"/>
<path d="M46.3 40.1l3.3-.6v1.1z"/>
<path d="M193.4 88.9l3.3 .5-3.3 .6zM151.7 89.4l3.3-.5v1.1z"/>
<path d="M32.1 109.9l3.3-.6v1zM53.2 109.3l3.3 .6-3.3 .4zM90.4 109.6l3.3-.5v1zM130.7 109.1l3.4 .5-3.4 .5zM30.3 162.4l3.4-.5v1zM67.2 161.9l3.4 .5-3.4 .5zM30.3 183.8l3.4-.6v1.1zM87.3 183.2l3.3 .6-3.3 .5zM139 97.5l1.6 2.9 .8-.6z"/>
<path d="M131 179.9l3.2 .5-3.2 .5zM140.8 180.4l3.3-.5v1z"/>
<path d="M134.8 82.7l3.3 .5-3.3 .5zM33.1 83.2l3.3-.5v1zM42 47.8l.3 .5-.3 .5zM35.6 47.8v1l-.3-.5z"/>
<path d="M90.1 111.1l.5 3.3h-1zM89.6 88.6h1l-.5 3.3z"/>
<path d="M24.2 94.6l.6 3.3h-1.1zM23.7 211.3h1.1l-.6 3.3zM149.4 90.4h1l-.5 3.4zM149.9 97l.5 3.3h-1z"/>
</g>
<g font-size="8.5">
<text x="136.4" y="258.8">Bottom Part</text>
<text x="150.2" y="279.7">01</text>
</g>
<g font-size="5.3">
<text x="38.5" y="9.5">4</text>
<text x="83.5" y="9.5">3</text>
<text x="133.6" y="9.5">2</text>
<text x="178.6" y="9.5">1</text>
<text x="16.2" y="31.2">F</text>
<text x="201.2" y="31.2">F</text>
<text x="16.1" y="75.5">E</text>
<text x="201.1" y="75.5">E</text>
<text x="15.5" y="125.5">D</text>
<text x="200.5" y="125.5">D</text>
<text x="15.4" y="175.5">C</text>
<text x="200.4" y="175.5">C</text>
<text x="16" y="225.5">B</text>
<text x="201" y="225.5">B</text>
<text x="15.5" y="269.7">A</text>
<text x="200.5" y="269.7">A</text>
<text x="38.5" y="291.5">4</text>
<text x="83.5" y="291.5">3</text>
<text x="133.6" y="291.5">2</text>
<text x="178.6" y="291.5">1</text>
</g>
<g font-size="4.7" fill="#808080">
<text x="50.6" y="30.3" transform="rotate(-45 50.6 30.3)">0.65</text>
<text x="55.2" y="39">0.80</text>
<text x="37.8" y="47.2">8.73</text>
<text x="70.1" y="43.2">0.50</text>
<text x="110.3" y="44.5" transform="rotate(4 110.3 44.5)">0.47</text>
<text x="73.4" y="82.2">21.00</text>
<text x="167.4" y="88.4">9.00</text>
<text x="148.8" y="97.4" transform="rotate(-90 148.8 97.4)">0.65</text>
<text x="89.1" y="105.7" transform="rotate(-90 89.1 105.7)">3.85</text>
<text x="117.3" y="102.4">TRUE R1.00</text>
<text x="40.3" y="108.8">4.88</text>
<text x="118.9" y="108.6">8.74</text>
<text x="46.3" y="161.4">8.04</text>
<text x="23.3" y="166.8" transform="rotate(-90 23.3 166.8)">24.00</text>
<text x="133.4" y="179.4">1.31</text>
<text x="61.9" y="182.7">12.04</text>
</g>
<g font-size="4.7">
<text x="32.9" y="64.2">DETAIL R</text>
<text x="30" y="68.8">SCALE 1 : 1</text>
<text x="79.6" y="71.6">SCALE 1 : 1</text>
<text x="82.7" y="67.1">DETAIL S</text>
<text x="148.1" y="73.8">T</text>
<text x="40.7" y="98.3">R</text>
<text x="78" y="101.4">S</text>
<text x="148.1" y="238.5">T</text>
<text x="161.3" y="237.8">SECTION T-T</text>
<text x="67.2" y="241.4">8/7/2024</text>
<text x="162" y="242.4">SCALE 1 : 2</text>
</g>
<text font-size="3.9" x="190.9" y="275.5">A4</text>
<g font-size="2">
<text x="20.6" y="234.6">UNLESS OTHERWISE SPECIFIED:</text>
<text x="20.6" y="237.1">DIMENSIONS ARE IN MILLIMETERS</text>
<text x="20.6" y="239.6">SURFACE FINISH:</text>
<text x="54.4" y="234.6">FINISH:</text>
<text x="101.3" y="234.5">DEBURR AND</text>
<text x="101.3" y="237">BREAK SHARP</text>
<text x="101.3" y="239.5">EDGES</text>
<text x="132.6" y="236">DO NOT SCALE DRAWING</text>
<text x="173.3" y="236.2">REVISION</text>
<text x="20.6" y="242.1">TOLERANCES:</text>
<text x="22.2" y="244.6">LINEAR:</text>
<text x="22.2" y="247.1">ANGULAR:</text>
<text x="34.3" y="252">NAME</text>
<text x="50" y="251.9">SIGNATURE</text>
<text x="67.2" y="251.9">DATE</text>
<text x="120.1" y="251.9">TITLE:</text>
<text x="20.6" y="256.1">DRAWN</text>
<text x="20.9" y="260.3">CHK'D</text>
<text x="20.4" y="264.4">APPV'D</text>
<text x="21.1" y="268.8">MFG</text>
<text x="21.5" y="273">Q.A</text>
<text x="75.6" y="272.5">MATERIAL:</text>
<text x="120" y="272.5">DWG NO.</text>
<text x="75.6" y="285.5">WEIGHT:</text>
<text x="120.1" y="285.6">SCALE:1:5</text>
<text x="164.5" y="285.6">SHEET 3 OF 4</text>
</g>
</svg>
